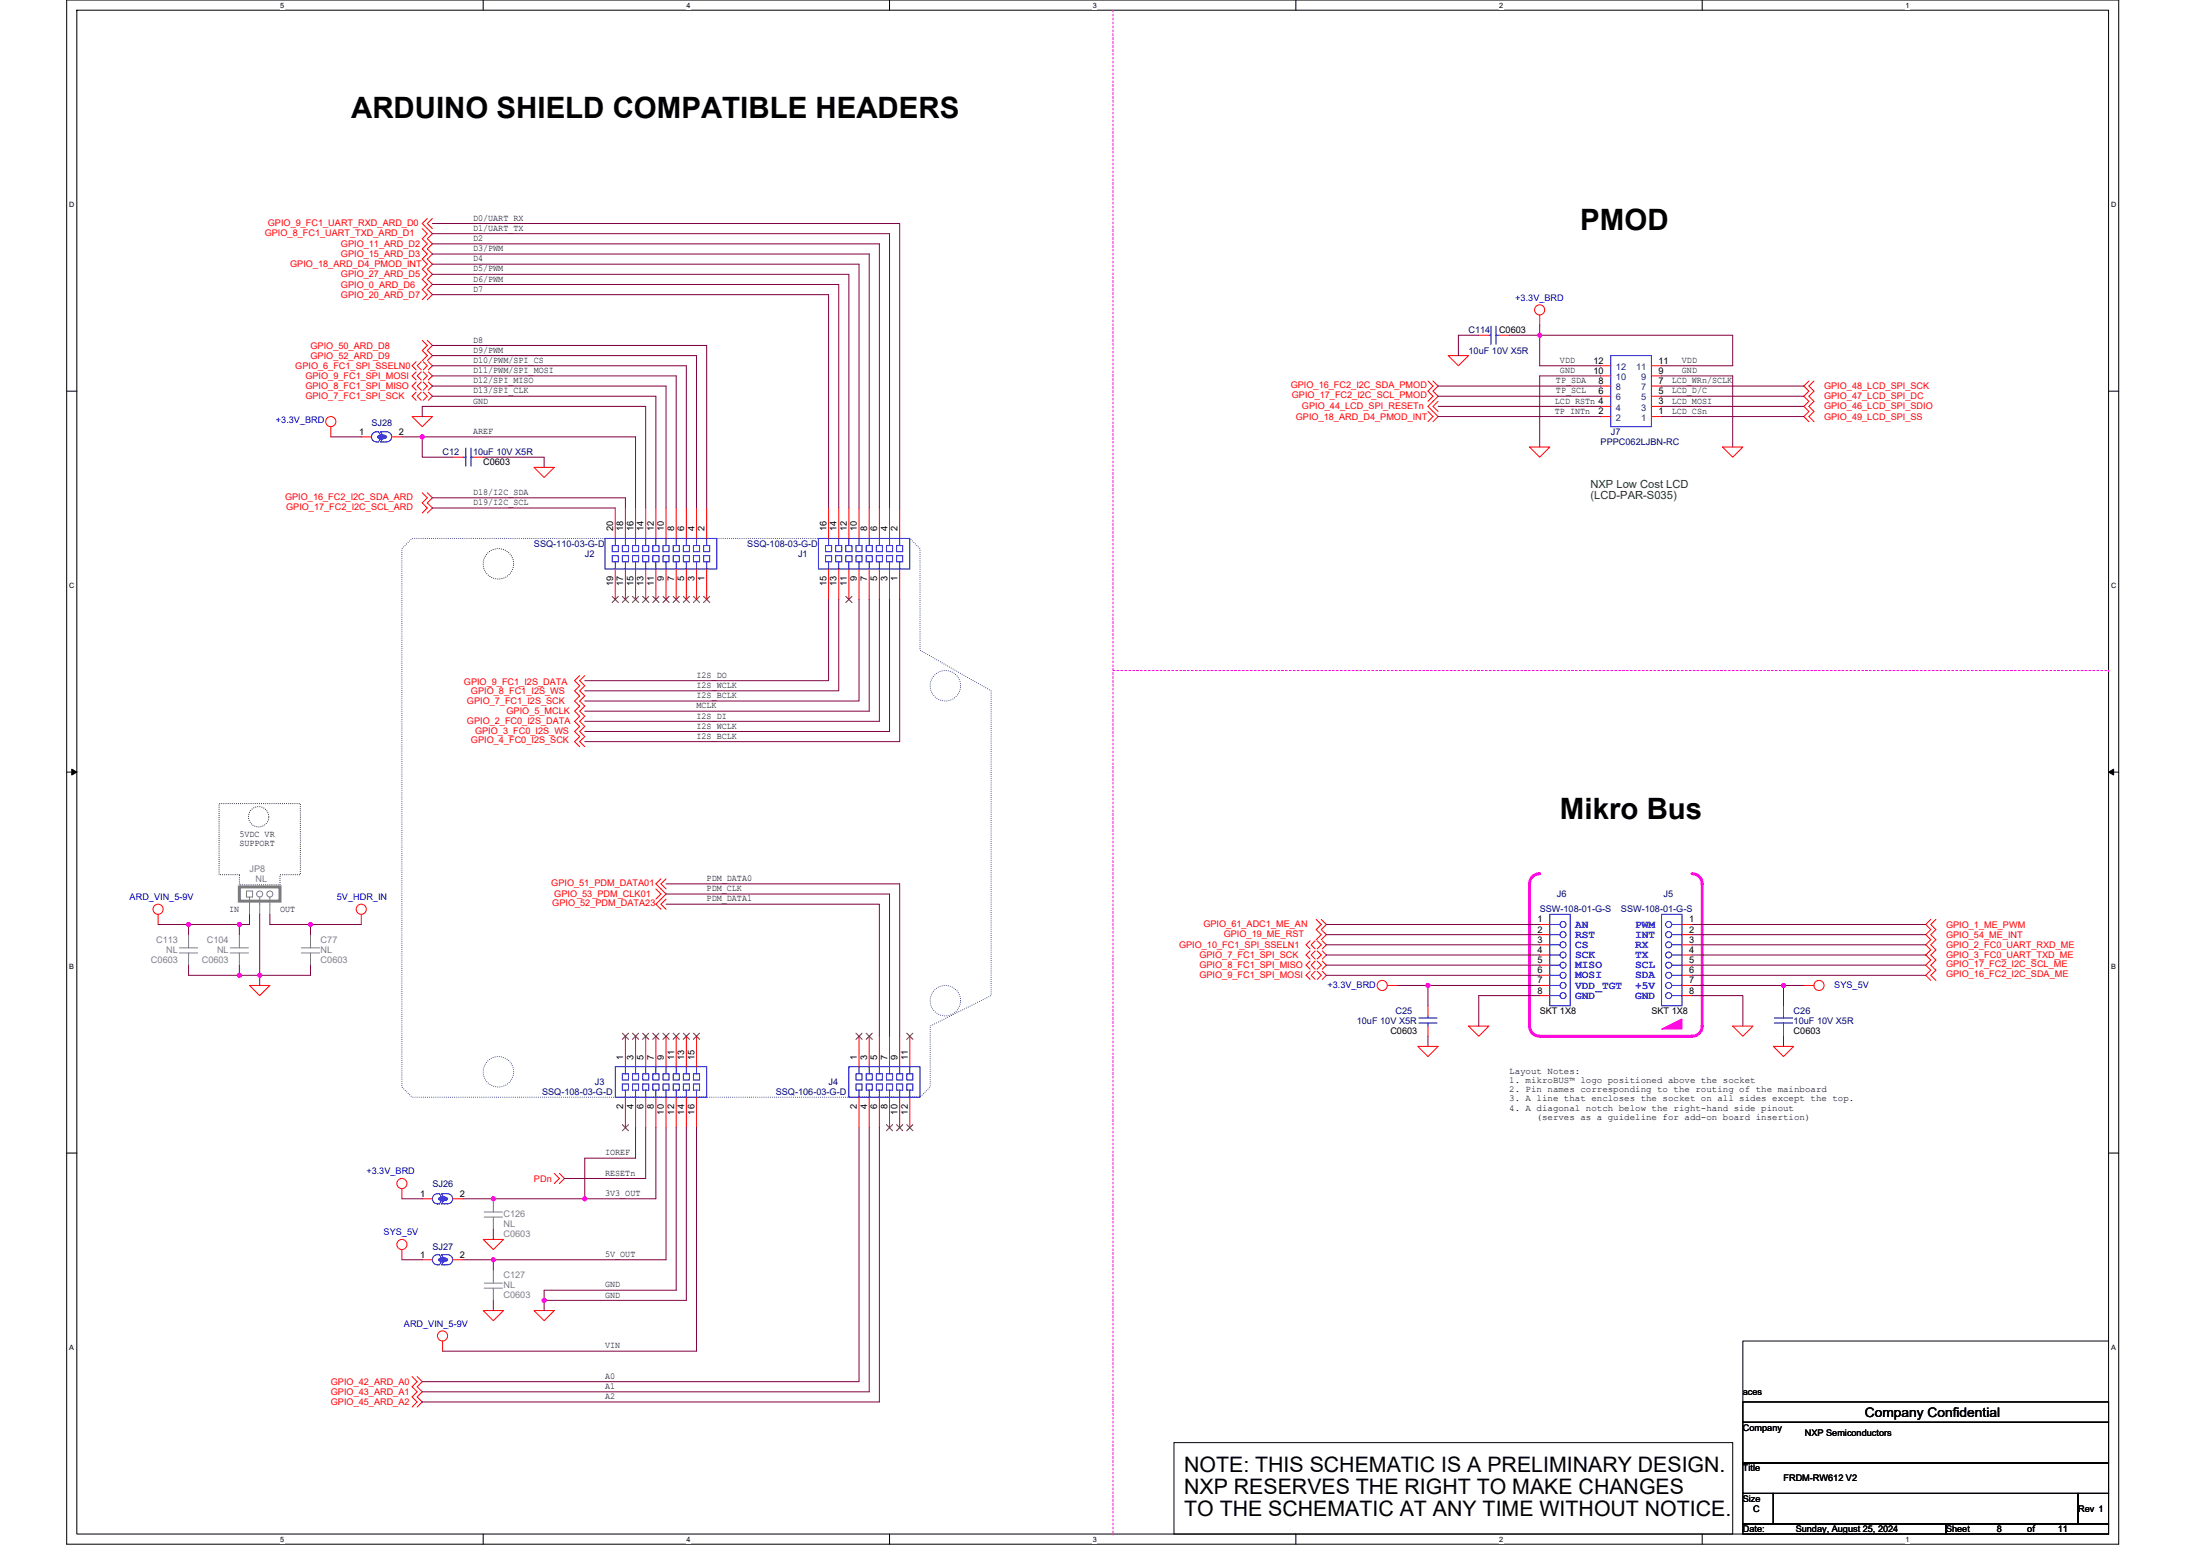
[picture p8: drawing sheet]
<svg xmlns="http://www.w3.org/2000/svg" width="594mm" height="420mm" viewBox="0 0 594 420" stroke-linecap="round" stroke-linejoin="round" font-family="sans-serif">
<path d="M18 0h554.1v417h-554.1zM20.7 2.8h548.7v411.4h-548.7z" fill="none" stroke="#000" stroke-width=".27"/>
<g fill="#fff">
<path d="M75.6 .3h1.1v2.2h-1.1z"/>
<path d="M75.6 414.5h1.1v2.2h-1.1z"/>
</g>
<path d="M130.5 0v2.8M130.5 414.2v2.8" fill="none" stroke="#000" stroke-width=".27"/>
<g fill="#fff">
<path d="M185.3 .3h1.1v2.2h-1.1z"/>
<path d="M185.3 414.5h1.1v2.2h-1.1z"/>
</g>
<path d="M240.2 0v2.8M240.2 414.2v2.8" fill="none" stroke="#000" stroke-width=".27"/>
<g fill="#fff">
<path d="M295.1 .3h1.1v2.2h-1.1z"/>
<path d="M295.1 414.5h1.1v2.2h-1.1z"/>
</g>
<path d="M349.9 0v2.8M349.9 414.2v2.8" fill="none" stroke="#000" stroke-width=".27"/>
<g fill="#fff">
<path d="M404.8 .3h1.1v2.2h-1.1z"/>
<path d="M404.8 414.5h1.1v2.2h-1.1z"/>
</g>
<path d="M459.7 0v2.8M459.7 414.2v2.8" fill="none" stroke="#000" stroke-width=".27"/>
<g fill="#fff">
<path d="M514.5 .3h1.1v2.2h-1.1z"/>
<path d="M514.5 414.5h1.1v2.2h-1.1z"/>
<path d="M18.7 54.2h1.4v2.2h-1.4z"/>
<path d="M570.1 54.2h1.4v2.2h-1.4z"/>
<path d="M18.7 157.1h1.4v2.1h-1.4z"/>
<path d="M570.1 157.1h1.4v2.1h-1.4z"/>
</g>
<path d="M18 105.6h2.7M569.4 105.6h2.7" fill="none" stroke="#000" stroke-width=".27"/>
<g fill="#fff">
<path d="M18.7 259.9h1.3v2.2h-1.3z"/>
<path d="M570.1 259.9h1.3v2.2h-1.3z"/>
</g>
<path d="M18 208.5h2.7M19.4 207.7l1.3 .8-1.3 .8zM569.4 208.5l1.4-.8v1.6zM569.4 208.5h2.7" fill="none" stroke="#000" stroke-width=".27"/>
<path d="M19.4 207.7l1.3 .8-1.3 .8zM569.4 208.5l1.4-.8v1.6z" fill="#000"/>
<g fill="#fff">
<path d="M18.7 362.8h1.3v2.2h-1.3z"/>
<path d="M570.1 362.8h1.3v2.2h-1.3z"/>
</g>
<path d="M18 311.4h2.7M569.4 311.4h2.7M470.6 378.6h98.8v5.5h-98.8zM569.4 362.1h-98.8v16.5M317 389.5h150.9v24.7h-150.9zM470.6 384.1h98.8v10.9h-98.8zM470.6 395h98.8v8.3h-98.8zM470.6 403.3h8.3v8.2h-8.3zM470.6 411.5h54.9v2.7h-54.9zM478.9 403.3h82.3v8.2h-82.3zM525.5 411.5h43.9v2.7h-43.9zM561.2 403.3h8.2v8.2h-8.2z" fill="none" stroke="#000" stroke-width=".27"/>
<path d="M300.5 2.8v411.4M300.5 181.1h268.9M569.4 181.1h.1M300.5 414.2h.1" fill="none" stroke="#f0f" stroke-width=".27" stroke-dasharray=".5 .5"/>
<path d="M456.9 235.9a2.75 2.75 0 0 1 2.8 2.8l-.1 38.4a2.76 2.76 0 0 1-2.7 2.7h-41.1a2.73 2.73 0 0 1-2.8-2.7v-38.4a2.72 2.72 0 0 1 2.8-2.8" fill="none" stroke="#f0f" stroke-width=".81"/>
<g fill="#f0f" stroke="#f0f" stroke-width=".27">
<path d="M448.7 277.9l5.5-2.7v2.7z" fill-rule="evenodd"/>
<circle cx="481.6" cy="266.1" r=".54"/>
<circle cx="385.6" cy="266.1" r=".54"/>
<circle cx="157.9" cy="323.7" r=".54"/>
<circle cx="70.1" cy="263.3" r=".54"/>
<circle cx="64.6" cy="263.3" r=".55"/>
<circle cx="64.6" cy="249.6" r=".55"/>
<circle cx="50.9" cy="249.6" r=".55"/>
<circle cx="83.8" cy="249.6" r=".54"/>
<circle cx="415.8" cy="90.5" r=".54"/>
<circle cx="146.9" cy="351.1" r=".54"/>
<circle cx="133.2" cy="340.2" r=".54"/>
<circle cx="133.2" cy="323.7" r=".54"/>
<circle cx="114" cy="118" r=".54"/>
</g>
<g fill="none" stroke="#000" stroke-width=".27" stroke-dasharray="0 .5">
<path d="M59.2 217h21.9v19.2h-5.5v2.7h-11v-2.7h-5.4z"/>
<circle cx="134.6" cy="152.3" r="4.1"/>
<circle cx="69.8" cy="220.6" r="2.74"/>
</g>
<g fill="none" stroke="#004080" stroke-width=".27" stroke-dasharray="0 .5">
<path d="M108.5 148.1l2.8-2.7h134.4l2.7 2.7v27.5l19.2 10.9v82.3l-16.4 8.3v16.4l-2.8 2.8h-137.1l-2.8-2.8z"/>
<circle cx="255.3" cy="185.2" r="4.1"/>
<circle cx="255.3" cy="270.2" r="4.1"/>
<circle cx="134.6" cy="289.4" r="4.1"/>
</g>
<g fill="none" stroke="#f00" stroke-width=".27">
<path d="M115.4 59l-1.4 1.4 2.8 2.7-1.4 1.4 1.4 1.3-1.4 1.4 1.4 1.4-1.4 1.4 1.4 1.3-1.4 1.4 1.4 1.4-1.4 1.3 1.4 1.4-1.4 1.4 1.4 1.4-1.4 1.3M116.8 59l-1.4 1.4 1.4 1.3M114 61.7l1.4 1.4-1.4 1.4 1.4 1.3-1.4 1.4 1.4 1.4-1.4 1.4 1.4 1.3-1.4 1.4 1.4 1.4-1.4 1.3 1.4 1.4-1.4 1.4 1.4 1.4-1.4 1.3M112.4 97.7l-1.1 1.1 1.1 1.1M113.7 97.7l-1.1 1.1 1.1 1.1M114 91.9l1.4 1.4-1.4 1.3 1.4 1.4-1.4 1.4M114.3 97.7l1.1 1.1-1.1 1.1M115.4 91.9l1.4 1.4-1.4 1.3 1.4 1.4-1.4 1.4M115.7 97.7l1.1 1.1-1.1 1.1M391.1 96h5.5l-2.8 2.8zM399.3 90.5h2.8M404.8 90.5h2.7"/>
<path d="M415.8 85v2.8M432.2 98.8h2.8M445.9 98.8h2.8M89.3 115.2v2.8M97.6 118h2.7M105.8 118h2.7M111.3 112.5h5.5l-2.8 2.7zM112.4 105.9l-1.1 1.1 1.1 1.1M112.4 103.2l-1.1 1 1.1 1.1M112.4 100.4l-1.1 1.1 1.1 1.1M113.7 105.9l-1.1 1.1 1.1 1.1M113.7 103.2l-1.1 1 1.1 1.1"/>
<path d="M113.7 100.4l-1.1 1.1 1.1 1.1M114.3 105.9l1.1 1.1-1.1 1.1M114.3 103.2l1.1 1-1.1 1.1M114.3 100.4l1.1 1.1-1.1 1.1M115.7 105.9l1.1 1.1-1.1 1.1M115.7 103.2l1.1 1-1.1 1.1M115.7 100.4l1.1 1.1-1.1 1.1M385.6 102.9l1.4 1.3-1.4 1.4 1.4 1.4-1.4 1.4M385.6 111.1l1.4 1.4-1.4 1.4M387 102.9l1.3 1.3-1.3 1.4 1.3 1.4-2.7 2.7 2.7 2.8-1.3 1.4M388.3 108.4l-1.3 1.3 1.3 1.4M432.2 112.5h2.8"/>
<path d="M432.2 109.7h2.8M432.2 107h2.8M432.2 104.2h2.8M432.2 101.5h2.8M445.9 112.5h2.8M445.9 109.7h2.8M445.9 107h2.8M445.9 104.2h2.8M445.9 101.5h2.8M488.5 102.9l-1.4 1.3 1.4 1.4-1.4 1.4 1.4 1.4-1.4 1.3 1.4 1.4-1.4 1.4 1.4 1.4M489.8 102.9l-1.3 1.3 1.3 1.4-1.3 1.4 1.3 1.4-1.3 1.3 1.3 1.4-1.3 1.4 1.3 1.4M114 133.1l1.4 1.3-1.4 1.4 1.4 1.4-1.4 1.3"/>
<path d="M115.4 133.1l1.4 1.3-1.4 1.4 1.4 1.4-1.4 1.3M122.2 123.5h2.8M127.7 123.5h2.8M144.2 126.2h5.5l-2.8 2.7zM166.1 137.2v8.2M168.9 137.2v8.2M171.6 137.2v8.2M174.4 137.2v8.2M177.1 137.2v8.2M179.9 137.2v8.2M182.6 137.2v8.2M185.3 137.2v8.2"/>
<path d="M188.1 137.2v8.2M190.8 137.2v8.2M223.7 137.2v8.2M226.5 137.2v8.2M229.2 137.2v8.2M232 137.2v8.2M234.7 137.2v8.2M237.5 137.2v8.2M240.2 137.2v8.2M242.9 137.2v8.2M413 120.7h5.5l-2.7 2.8zM465.1 120.7h5.5l-2.7 2.8z"/>
<path d="M166.1 153.6v8.3M168.9 153.6v8.3M171.6 153.6v8.3M174.4 153.6v8.3M177.1 153.6v8.3M179.9 153.6v8.3M182.6 153.6v8.3M185.3 153.6v8.3M188.1 153.6v8.3M190.8 153.6v8.3M223.7 153.6v8.3M226.5 153.6v8.3"/>
<path d="M229.2 153.6v8.3M232 153.6v8.3M234.7 153.6v8.3M237.5 153.6v8.3M240.2 153.6v8.3M242.9 153.6v8.3M156.5 182.4l-1.3 1.4 1.3 1.4-1.3 1.3 1.3 1.4-1.3 1.4 1.3 1.4-1.3 1.3 1.3 1.4-1.3 1.4 1.3 1.4-1.3 1.3 1.3 1.4-1.3 1.4 1.3 1.3M157.9 182.4l-1.4 1.4 1.4 1.4-1.4 1.3 1.4 1.4-1.4 1.4 1.4 1.4-1.4 1.3 1.4 1.4-1.4 1.4 1.4 1.4-1.4 1.3 1.4 1.4-1.4 1.4 1.4 1.3M178.5 237.3l-1.4 1.4 2.8 2.7-2.8 2.8 1.4 1.3M179.9 237.3l-1.4 1.4 1.4 1.3M42.7 246.9v2.7M97.6 246.9v2.7"/>
<path d="M177.1 240l1.4 1.4-1.4 1.4M179.9 242.8l-1.4 1.4 1.4 1.3M353.8 254l-1.1 1.1 1.1 1.1M353.8 259.5l-1.1 1.1 1.1 1.1M353.8 256.8l-1.1 1.1 1.1 1.1M355.1 254l-1.1 1.1 1.1 1.1M355.1 259.5l-1.1 1.1 1.1 1.1M355.1 256.8l-1.1 1.1 1.1 1.1M355.4 248.3l1.4 1.3-1.4 1.4 1.4 1.4-1.4 1.4M355.7 254l1.1 1.1-1.1 1.1M355.7 259.5l1.1 1.1-1.1 1.1M355.7 256.8l1.1 1.1-1.1 1.1"/>
<path d="M356.8 248.3l1.4 1.3-1.4 1.4 1.4 1.4-1.4 1.4M357.1 254l1.1 1.1-1.1 1.1M357.1 259.5l1.1 1.1-1.1 1.1M357.1 256.8l1.1 1.1-1.1 1.1M415.8 249.6h2.7M415.8 252.4h2.7M415.8 255.1h2.7M415.8 257.9h2.7M454.2 249.6h2.7M454.2 252.4h2.7M454.2 255.1h2.7M454.2 257.9h2.7"/>
<path d="M521.4 248.3l-1.4 1.3 1.4 1.4-1.4 1.4 1.4 1.4-1.4 1.3 1.4 1.4-1.4 1.4 1.4 1.3-1.4 1.4 1.4 1.4-1.4 1.4 1.4 1.3M522.8 248.3l-1.4 1.3 1.4 1.4-1.4 1.4 1.4 1.4-1.4 1.3 1.4 1.4-1.4 1.4 1.4 1.3-1.4 1.4 1.4 1.4-1.4 1.4 1.4 1.3M67.4 266.1h5.5l-2.8 2.7zM168.9 279.8v8.2M171.6 279.8v8.2M174.4 279.8v8.2M177.1 279.8v8.2M179.9 279.8v8.2M182.6 279.8v8.2M185.3 279.8v8.2M188.1 279.8v8.2M232 279.8v8.2"/>
<path d="M234.7 279.8v8.2M237.5 279.8v8.2M240.2 279.8v8.2M242.9 279.8v8.2M245.7 279.8v8.2M353.8 262.3l-1.1 1.1 1.1 1.1M355.1 262.3l-1.1 1.1 1.1 1.1M355.7 262.3l1.1 1.1-1.1 1.1M357.1 262.3l1.1 1.1-1.1 1.1M374.6 266.1h2.8M385.6 271.6v2.7M385.6 277.1v2.7"/>
<path d="M396.6 277.1h5.5l-2.8 2.7zM415.8 260.6h2.7M415.8 263.4h2.7M415.8 266.1h2.7M415.8 268.8h2.7M454.2 260.6h2.7M454.2 263.4h2.7M454.2 266.1h2.7M454.2 268.8h2.7M467.9 277.1h5.5l-2.8 2.7zM481.6 271.6v2.7M481.6 277.1v2.7"/>
<path d="M487.1 266.1h2.7M168.9 296.3v8.2M171.6 296.3v8.2M174.4 296.3v8.2M177.1 296.3v8.2M179.9 296.3v8.2M182.6 296.3v8.2M185.3 296.3v8.2M188.1 296.3v8.2M232 296.3v8.2M234.7 296.3v8.2M237.5 296.3v8.2"/>
<path d="M240.2 296.3v8.2M242.9 296.3v8.2M245.7 296.3v8.2M382.8 282.6h5.5l-2.7 2.7zM478.9 282.6h5.5l-2.8 2.7zM149.7 316.8l1.3 1.4-1.3 1.4M151 316.8l1.4 1.4-1.4 1.4M108.5 337.4v2.8M108.5 321v2.7M114 323.7h2.8M122.2 323.7h2.8M130.5 334.7h5.5l-2.8 2.7z"/>
<path d="M114 340.2h2.8M122.2 340.2h2.8M130.5 353.9h5.5l-2.8 2.7zM144.2 353.9h5.5l-2.8 2.7zM111.3 371.7l1.3 1.4-1.3 1.4 1.3 1.3-1.3 1.4 1.3 1.4-1.3 1.3M112.6 371.7l1.4 1.4-1.4 1.4 1.4 1.3-1.4 1.4 1.4 1.4-1.4 1.3M119.5 362.1v2.7"/>
<circle cx="415.8" cy="83.7" r="1.37"/>
<circle cx="89.3" cy="113.8" r="1.37"/>
<circle cx="42.7" cy="245.5" r="1.37"/>
<circle cx="97.5" cy="245.5" r="1.37"/>
<circle cx="373.2" cy="266.1" r="1.37"/>
<circle cx="491.2" cy="266.1" r="1.37"/>
<circle cx="108.5" cy="319.6" r="1.37"/>
<circle cx="108.5" cy="336" r="1.37"/>
<circle cx="119.5" cy="360.7" r="1.37"/>
</g>
<g fill="none" stroke="#00f" stroke-width=".27">
<path d="M402.1 90.5h.5M402.6 88.1v4.9M404 90.5h.8M404 88.1v4.9M435 96h10.9v19.2h-10.9zM100.9 116.9l1.3-.3 .8 1.4-.8 1.3a1.44 1.44 0 0 1-1.7-.6 1.44 1.44 0 0 1 .4-1.8zM102.8 116.6h1.6a1.37 1.37 0 0 1 1.4 1.4 1.37 1.37 0 0 1-1.4 1.3h-1.6l.8-1.3zM103 116.6h.1M103.3 119.3h.1M125 123.5h.8M125.8 121v4.9M127.2 123.5h.5"/>
<path d="M127.2 121v4.9M163.4 145.4h30.2v8.2h-30.2zM165.3 150.1h1.7v1.6h-1.7zM165.3 147.3h1.7v1.7h-1.7zM166.1 145.4v1.9M166.1 151.7v1.9M168.1 150.1h1.6v1.6h-1.6zM168.1 147.3h1.6v1.7h-1.6zM168.9 151.7v1.9M168.9 145.4v1.9M170.8 150.1h1.6v1.6h-1.6zM170.8 147.3h1.6v1.7h-1.6z"/>
<path d="M171.6 151.7v1.9M171.6 145.4v1.9M173.5 150.1h1.7v1.6h-1.7zM173.5 147.3h1.7v1.7h-1.7zM174.4 145.4v1.9M174.4 151.7v1.9M176.3 150.1h1.6v1.6h-1.6zM176.3 147.3h1.6v1.7h-1.6zM177.1 145.4v1.9M177.1 151.7v1.9M179 150.1h1.7v1.6h-1.7zM179 147.3h1.7v1.7h-1.7z"/>
<path d="M179.9 145.4v1.9M179.9 151.7v1.9M181.8 150.1h1.6v1.6h-1.6zM181.8 147.3h1.6v1.7h-1.6zM182.6 145.4v1.9M182.6 151.7v1.9M184.5 150.1h1.7v1.6h-1.7zM184.5 147.3h1.7v1.7h-1.7zM185.3 145.4v1.9M185.3 151.7v1.9M187.3 150.1h1.6v1.6h-1.6zM187.3 147.3h1.6v1.7h-1.6z"/>
<path d="M188.1 151.7v1.9M188.1 145.4v1.9M190 150.1h1.6v1.6h-1.6zM190 147.3h1.6v1.7h-1.6zM190.8 151.7v1.9M190.8 145.4v1.9M221 145.4h24.7v8.2h-24.7zM222.9 150.1h1.7v1.6h-1.7zM222.9 147.3h1.7v1.7h-1.7zM223.7 151.7v1.9M223.7 145.4v1.9M225.7 150.1h1.6v1.6h-1.6z"/>
<path d="M225.7 147.3h1.6v1.7h-1.6zM226.5 145.4v1.9M226.5 151.7v1.9M228.4 150.1h1.7v1.6h-1.7zM228.4 147.3h1.7v1.7h-1.7zM229.2 145.4v1.9M229.2 151.7v1.9M231.2 150.1h1.6v1.6h-1.6zM231.2 147.3h1.6v1.7h-1.6zM232 145.4v1.9M232 151.7v1.9M233.9 150.1h1.6v1.6h-1.6z"/>
<path d="M233.9 147.3h1.6v1.7h-1.6zM234.7 145.4v1.9M234.7 151.7v1.9M236.6 150.1h1.7v1.6h-1.7zM236.6 147.3h1.7v1.7h-1.7zM237.5 145.4v1.9M237.5 151.7v1.9M239.4 147.3h1.6v1.7h-1.6zM239.4 150.1h1.6v1.6h-1.6zM240.2 151.7v1.9M240.2 145.4v1.9M242.1 150.1h1.7v1.6h-1.7z"/>
<path d="M242.1 147.3h1.7v1.7h-1.7zM242.9 151.7v1.9M242.9 145.4v1.9M418.5 246.9h5.5v24.7h-5.5zM418.5 249.6h2.8M418.5 252.4h2.8M418.5 255.1h2.8M418.5 257.9h2.8M448.7 246.9h5.5v24.7h-5.5zM451.4 249.6h2.8M451.4 252.4h2.8M451.4 255.1h2.8"/>
<path d="M451.4 257.9h2.8M383.1 276.2h5M383.1 274.9h5M385.6 274.3v.6M385.6 276.2v.9M418.5 260.6h2.8M418.5 263.4h2.8M418.5 266.1h2.8M418.5 268.8h2.8M451.4 260.6h2.8M451.4 263.4h2.8M451.4 266.1h2.8"/>
<path d="M451.4 268.8h2.8M479.1 276.2h5M479.1 274.9h5M481.6 274.3v.6M481.6 276.2v.9M166.1 288h24.7v8.3h-24.7zM168.1 290h1.6v1.6h-1.6zM168.1 292.7h1.6v1.7h-1.6zM168.9 288v2M168.9 294.4v1.9M170.8 292.7h1.6v1.7h-1.6zM170.8 290h1.6v1.6h-1.6z"/>
<path d="M171.6 288v2M171.6 294.4v1.9M173.5 290h1.7v1.6h-1.7zM173.5 292.7h1.7v1.7h-1.7zM174.4 294.4v1.9M174.4 288v2M176.3 290h1.6v1.6h-1.6zM176.3 292.7h1.6v1.7h-1.6zM177.1 294.4v1.9M177.1 288v2M179 290h1.7v1.6h-1.7zM179 292.7h1.7v1.7h-1.7z"/>
<path d="M179.9 294.4v1.9M179.9 288v2M181.8 290h1.6v1.6h-1.6zM181.8 292.7h1.6v1.7h-1.6zM182.6 294.4v1.9M182.6 288v2M184.5 290h1.7v1.6h-1.7zM184.5 292.7h1.7v1.7h-1.7zM185.3 294.4v1.9M185.3 288v2M187.3 290h1.6v1.6h-1.6zM187.3 292.7h1.6v1.7h-1.6z"/>
<path d="M188.1 288v2M188.1 294.4v1.9M229.2 288h19.2v8.3h-19.2zM231.2 290h1.6v1.6h-1.6zM231.2 292.7h1.6v1.7h-1.6zM232 288v2M232 294.4v1.9M233.9 290h1.6v1.6h-1.6zM233.9 292.7h1.6v1.7h-1.6zM234.7 288v2M234.7 294.4v1.9M236.6 290h1.7v1.6h-1.7z"/>
<path d="M236.6 292.7h1.7v1.7h-1.7zM237.5 294.4v1.9M237.5 288v2M239.4 290h1.6v1.6h-1.6zM239.4 292.7h1.6v1.7h-1.6zM240.2 294.4v1.9M240.2 288v2M242.1 290h1.7v1.6h-1.7zM242.1 292.7h1.7v1.7h-1.7zM242.9 294.4v1.9M242.9 288v2M244.9 290h1.6v1.6h-1.6z"/>
<path d="M244.9 292.7h1.6v1.7h-1.6zM245.7 294.4v1.9M245.7 288v2M117.3 339.1l1.4-.3 .8 1.4-.8 1.3h-.6a1.37 1.37 0 0 1-1.3-.9 1.37 1.37 0 0 1 .5-1.5zM117.3 322.6l1.4-.3 .8 1.4-.8 1.4h-.6a1.37 1.37 0 0 1-1.3-1 1.37 1.37 0 0 1 .5-1.5zM119.5 338.8h.1M119.5 322.3h.1M119.8 325.1h.1M120.9 338.8a1.37 1.37 0 0 1 1.3 1.4 1.37 1.37 0 0 1-1.3 1.3M120.9 322.3a1.37 1.37 0 0 1 1.3 1.4 1.37 1.37 0 0 1-1.3 1.4M120.9 338.8h-1.7l.9 1.4-.9 1.3h1.7M120.9 322.3h-1.7l.9 1.4-.9 1.4h1.7"/>
<path d="M119.8 341.5h.1"/>
<circle cx="422.1" cy="249.6" r=".82"/>
<circle cx="422.1" cy="252.4" r=".82"/>
<circle cx="422.1" cy="255.1" r=".82"/>
<circle cx="422.1" cy="257.9" r=".82"/>
<circle cx="450.6" cy="249.6" r=".82"/>
<circle cx="450.6" cy="252.4" r=".82"/>
<circle cx="450.6" cy="255.1" r=".82"/>
<circle cx="450.6" cy="257.9" r=".82"/>
<circle cx="422.1" cy="263.3" r=".82"/>
<circle cx="422.1" cy="260.6" r=".82"/>
<circle cx="422.1" cy="266.1" r=".82"/>
<circle cx="422.1" cy="268.8" r=".82"/>
<circle cx="450.6" cy="260.6" r=".82"/>
<circle cx="450.6" cy="266.1" r=".82"/>
<circle cx="450.6" cy="263.3" r=".82"/>
<circle cx="450.6" cy="268.8" r=".82"/>
</g>
<g fill="#00f" stroke="#00f" stroke-width=".27">
<path d="M102 117.7l1.2-.3a1.14 1.14 0 0 1 1.2 .6 1.68 1.68 0 0 1-2.5 0z" fill-rule="evenodd"/>
<path d="M118.5 339.9l1.1-.3a1.12 1.12 0 0 1 1.3 .6 1.67 1.67 0 0 1-2.5 0z" fill-rule="evenodd"/>
<path d="M118.5 323.5l1.1-.3a1.12 1.12 0 0 1 1.3 .5 1.67 1.67 0 0 1-2.5 0z" fill-rule="evenodd"/>
</g>
<g fill="none" stroke="#808080" stroke-width=".27">
<path d="M48.5 255.9h4.9M48.5 257.3h4.9M50.9 257.3v3.3M50.9 252.4v3.5M62.2 255.9h4.9M62.2 257.3h4.9M64.6 252.4v3.5M64.6 257.3v3.3M66.6 240.6h1.6v1.6h-1.6zM67.4 242.2v4.7M70.1 242.2v4.7M72.9 242.2v4.7"/>
<path d="M81.4 255.9h4.9M81.4 257.3h4.9M83.8 257.3v3.3M83.8 252.4v3.5M130.8 327.3h4.9M130.8 328.6h4.9M133.2 328.6v3.3M133.2 323.7v3.6M130.8 346.5h4.9M130.8 347.8h4.9M133.2 347.8v3.3M133.2 342.9v3.6"/>
<circle cx="70.1" cy="241.4" r=".82"/>
<circle cx="72.9" cy="241.4" r=".82"/>
</g>
<g fill="none" stroke="#804000" stroke-width=".27">
<path d="M165.3 161l1.7 1.7M167 161l-1.7 1.7M168.1 161l1.6 1.7M169.7 161l-1.7 1.7M170.8 161l1.7 1.7M172.4 161l-1.6 1.7M173.5 161l1.7 1.7M175.2 161l-1.7 1.7M176.3 161l1.6 1.7M177.9 161l-1.6 1.7M179 161l1.7 1.7M180.7 161l-1.7 1.7"/>
<path d="M181.8 161l1.6 1.7M183.4 161l-1.6 1.7M184.5 161l1.7 1.7M186.2 161l-1.7 1.7M187.3 161l1.6 1.7M188.9 161l-1.7 1.7M190 161l1.7 1.7M191.6 161l-1.6 1.7M228.4 161l1.7 1.7M230.1 161l-1.7 1.7M168.1 279l1.6 1.6M169.7 279l-1.7 1.6"/>
<path d="M170.8 279l1.7 1.6M172.4 279l-1.6 1.6M173.5 279l1.7 1.6M175.2 279l-1.7 1.6M176.3 279l1.6 1.6M177.9 279l-1.6 1.6M179 279l1.7 1.6M180.7 279l-1.7 1.6M181.8 279l1.6 1.6M183.4 279l-1.6 1.6M184.5 279l1.7 1.6M186.2 279l-1.7 1.6"/>
<path d="M187.3 279l1.6 1.6M188.9 279l-1.7 1.6M231.1 279l1.7 1.6M232.8 279l-1.7 1.6M233.9 279l1.7 1.6M235.5 279l-1.6 1.6M244.9 279l1.6 1.6M246.5 279l-1.7 1.6M168.1 303.7l1.6 1.6M169.7 303.7l-1.7 1.6M239.4 303.7l1.6 1.6M241 303.7l-1.6 1.6"/>
<path d="M242.1 303.7l1.7 1.6M243.8 303.7l-1.7 1.6M244.9 303.7l1.6 1.6M246.5 303.7l-1.7 1.6"/>
</g>
<path d="M64.6 239.5h11v3.8h-11z" fill="none" stroke="#808080" stroke-width=".81"/>
<g fill="none" stroke="#800040" stroke-width=".27">
<path d="M116.8 76.8h109.7v60.4M116.8 79.6h106.9v57.6M116.8 68.6h117.9v68.6M116.8 74.1h112.4v63.1M116.8 63.1h123.4v74.1M116.8 65.8h120.7v71.4M116.8 71.3h115.2v65.9M116.8 60.4h126.1v76.8M116.8 96h71.3v41.2M116.8 93.3h74v43.9M116.8 98.8h68.5v38.4M399.3 90.5h-5.5v5.5"/>
<path d="M407.5 90.5h8.3M415.8 90.5h52.1v8.3h-19.2M415.8 87.8v2.7M415.8 90.5v8.3h16.4M89.3 118h8.3M108.5 118h5.5M114 118h57.6v19.2M114 118v5.5h8.2M114 112.5v-2.8h60.4v27.5M116.8 101.5h65.8v35.7M116.8 104.2h63.1v33M116.8 107h60.3v30.2"/>
<path d="M388.3 112.5h43.9M388.3 109.7h43.9M388.3 107h43.9M388.3 104.2h43.9M432.2 101.5h-16.4v19.2M448.7 101.5h19.2v19.2M448.7 112.5h38.4M448.7 109.7h38.4M448.7 107h38.4M448.7 104.2h38.4M116.8 134.4h52.1v2.8M116.8 137.2h49.3"/>
<path d="M130.5 123.5h16.4v2.7M223.7 161.9v21.9h-65.8M226.5 161.9v24.6h-68.6M232 161.9v27.4h-74.1M234.7 161.9v30.1h-76.8M237.5 161.9v32.9h-79.6M240.2 161.9v35.6h-82.3M242.9 161.9v38.4h-85M179.9 238.7h63v41.1M42.7 249.6h8.2M50.9 249.6v2.8M50.9 249.6h13.7"/>
<path d="M64.6 249.6v2.8M67.4 246.9v2.7h-2.8M70.1 246.9v16.5M72.9 246.9v2.7h10.9M83.8 249.6v2.8M83.8 249.6h13.8M179.9 244.2h57.6v35.6M179.9 241.4h60.3v38.4M358.2 249.6h57.6M358.2 252.4h57.6M358.2 255.1h57.6M358.2 257.9h57.6"/>
<path d="M456.9 249.6h63.1M456.9 252.4h63.1M456.9 255.1h63.1M456.9 257.9h63.1M50.9 260.6v2.8h13.7M64.6 263.4h5.5M64.6 260.6v2.8M70.1 263.4v2.7M83.8 260.6v2.8h-13.7M358.2 260.6h57.6M358.2 263.4h57.6M377.4 266.1h8.2"/>
<path d="M385.6 266.1v5.5M385.6 279.8v2.8M385.6 266.1h30.2M415.8 268.8h-16.5v8.3M456.9 260.6h63.1M456.9 263.4h63.1M456.9 266.1h24.7M456.9 268.8h13.7v8.3M481.6 266.1v5.5M481.6 279.8v2.8M481.6 266.1h5.5M171.6 304.5v8.2h-13.7v11"/>
<path d="M174.4 304.5v13.7h-22M177.1 304.5v19.2h-19.2M179.9 304.5v35.7h-46.7v2.7M182.6 304.5v43.9h-35.7v2.7M185.3 304.5v46.6h-38.4M188.1 304.5v60.3h-68.6M232 304.5v68.6h-118M234.7 304.5v71.3h-120.7M237.5 304.5v74.1h-123.5M108.5 323.7h5.5M125 323.7h32.9M133.2 331.9v2.8"/>
<path d="M108.5 340.2h5.5M125 340.2h8.2M133.2 351.1v2.8M146.9 351.1v2.8"/>
</g>
<g font-size="7.9">
<text x="94.8" y="31.9">ARDUINO SHIELD COMPATIBLE HEADERS</text>
<text x="426.7" y="62.1">PMOD</text>
<text x="421.3" y="221.2">Mikro Bus</text>
</g>
<g font-size="5.8">
<text x="319.8" y="397.5">NOTE: THIS SCHEMATIC IS A PRELIMINARY DESIGN.</text>
<text x="319.8" y="403.4">NXP RESERVES THE RIGHT TO MAKE CHANGES</text>
<text x="319.8" y="409.4">TO THE SCHEMATIC AT ANY TIME WITHOUT NOTICE.</text>
</g>
<text font-size="3.6" x="503.5" y="382.6">Company Confidential</text>
<g font-size="3" fill="#008000">
<text x="429.5" y="131.7">NXP Low Cost LCD</text>
<text x="429.5" y="134.8">(LCD-PAR-S035)</text>
</g>
<g font-size="3" fill="#00f">
<text x="425.4" y="250.5">AN</text>
<text x="441.6" y="250.5">PWM</text>
<text x="425.4" y="253.2">RST</text>
<text x="425.4" y="256">CS</text>
<text x="441.6" y="253.2">INT</text>
<text x="441.6" y="256">RX</text>
<text x="425.4" y="258.7">SCK</text>
<text x="425.4" y="261.5">MISO</text>
<text x="441.6" y="258.7">TX</text>
<text x="441.6" y="261.5">SCL</text>
<text x="425.4" y="264.2">MOSI</text>
<text x="425.4" y="267">VDD_TGT</text>
<text x="425.4" y="269.7">GND</text>
<text x="441.6" y="267">+5V</text>
<text x="441.6" y="264.2">SDA</text>
<text x="441.6" y="269.7">GND</text>
</g>
<g font-size="2.5">
<text x="127.7" y="59.6">D0/UART_RX</text>
<text x="127.7" y="65.1">D2</text>
<text x="127.7" y="62.3">D1/UART_TX</text>
<text x="127.7" y="67.8">D3/PWM</text>
<text x="127.7" y="70.6">D4</text>
<text x="127.7" y="76.1">D6/PWM</text>
<text x="127.7" y="73.3">D5/PWM</text>
<text x="127.7" y="78.8">D7</text>
<text x="127.7" y="92.5">D8</text>
<text x="127.7" y="95.3">D9/PWM</text>
<text x="404.8" y="90">C0603</text>
<text x="127.7" y="100.7">D11/PWM/SPI_MOSI</text>
<text x="127.7" y="98">D10/PWM/SPI_CS</text>
<text x="421.3" y="98">VDD</text>
<text x="421.3" y="100.7">GND</text>
<text x="430.3" y="100.9">10</text>
<text x="430.3" y="98.2">12</text>
<text x="447.9" y="100.9">9</text>
<text x="447.9" y="98.2">11</text>
<text x="454.2" y="98">VDD</text>
<text x="454.2" y="100.7">GND</text>
<text x="127.7" y="103.5">D12/SPI_MISO</text>
<text x="127.7" y="106.2">D13/SPI_CLK</text>
<text x="420.2" y="106.2">TP_SCL</text>
<text x="420.2" y="103.5">TP_SDA</text>
<text x="431.7" y="106.4">6</text>
<text x="431.7" y="103.7">8</text>
<text x="447.9" y="106.4">5</text>
<text x="447.9" y="103.7">7</text>
<text x="451.4" y="103.5">LCD_WRn/SCLK</text>
<text x="451.4" y="106.2">LCD_D/C</text>
<text x="127.7" y="109">GND</text>
<text x="419.9" y="111.7">TP_INTn</text>
<text x="419.9" y="109">LCD_RSTn 4</text>
<text x="431.7" y="111.9">2</text>
<text x="447.9" y="111.9">1</text>
<text x="447.9" y="109.2">3</text>
<text x="451.4" y="111.7">LCD_CSn</text>
<text x="451.4" y="109">LCD_MOSI</text>
<text x="97" y="117.4">1</text>
<text x="107.7" y="117.4">2</text>
<text x="127.7" y="117.2">AREF</text>
<text x="130.5" y="125.7">C0603</text>
<text x="127.7" y="133.7">D18/I2C_SDA</text>
<text x="127.7" y="136.4">D19/I2C_SCL</text>
<text x="165.6" y="143.5" transform="rotate(-90 165.6 143.5)">20</text>
<text x="168.3" y="143.5" transform="rotate(-90 168.3 143.5)">18</text>
<text x="171.1" y="143.5" transform="rotate(-90 171.1 143.5)">16</text>
<text x="173.8" y="143.5" transform="rotate(-90 173.8 143.5)">14</text>
<text x="176.5" y="143.5" transform="rotate(-90 176.5 143.5)">12</text>
<text x="179.3" y="143.5" transform="rotate(-90 179.3 143.5)">10</text>
<text x="182" y="143.5" transform="rotate(-90 182 143.5)">8</text>
<text x="184.8" y="143.5" transform="rotate(-90 184.8 143.5)">6</text>
<text x="187.5" y="143.5" transform="rotate(-90 187.5 143.5)">4</text>
<text x="190.3" y="143.5" transform="rotate(-90 190.3 143.5)">2</text>
<text x="223.2" y="143.5" transform="rotate(-90 223.2 143.5)">16</text>
<text x="225.9" y="143.5" transform="rotate(-90 225.9 143.5)">14</text>
<text x="228.7" y="143.5" transform="rotate(-90 228.7 143.5)">12</text>
<text x="231.4" y="143.5" transform="rotate(-90 231.4 143.5)">10</text>
<text x="234.2" y="143.5" transform="rotate(-90 234.2 143.5)">8</text>
<text x="236.9" y="143.5" transform="rotate(-90 236.9 143.5)">6</text>
<text x="239.6" y="143.5" transform="rotate(-90 239.6 143.5)">4</text>
<text x="242.4" y="143.5" transform="rotate(-90 242.4 143.5)">2</text>
<text x="165.6" y="158.3" transform="rotate(-90 165.6 158.3)">19</text>
<text x="168.3" y="158.3" transform="rotate(-90 168.3 158.3)">17</text>
<text x="171.1" y="158.3" transform="rotate(-90 171.1 158.3)">15</text>
<text x="173.8" y="158.3" transform="rotate(-90 173.8 158.3)">13</text>
<text x="176.5" y="158.3" transform="rotate(-90 176.5 158.3)">11</text>
<text x="179.3" y="156.9" transform="rotate(-90 179.3 156.9)">9</text>
<text x="182" y="156.9" transform="rotate(-90 182 156.9)">7</text>
<text x="184.8" y="156.9" transform="rotate(-90 184.8 156.9)">5</text>
<text x="187.5" y="156.9" transform="rotate(-90 187.5 156.9)">3</text>
<text x="190.3" y="156.9" transform="rotate(-90 190.3 156.9)">1</text>
<text x="223.2" y="158.3" transform="rotate(-90 223.2 158.3)">15</text>
<text x="225.9" y="158.3" transform="rotate(-90 225.9 158.3)">13</text>
<text x="228.7" y="158.3" transform="rotate(-90 228.7 158.3)">11</text>
<text x="231.4" y="156.9" transform="rotate(-90 231.4 156.9)">9</text>
<text x="234.2" y="156.9" transform="rotate(-90 234.2 156.9)">7</text>
<text x="236.9" y="156.9" transform="rotate(-90 236.9 156.9)">5</text>
<text x="239.6" y="156.9" transform="rotate(-90 239.6 156.9)">3</text>
<text x="242.4" y="156.9" transform="rotate(-90 242.4 156.9)">1</text>
<text x="188.1" y="183">I2S_DO</text>
<text x="188.1" y="185.8">I2S_WCLK</text>
<text x="188.1" y="191.3">MCLK</text>
<text x="188.1" y="188.5">I2S_BCLK</text>
<text x="188.1" y="194">I2S_DI</text>
<text x="188.1" y="196.8">I2S_WCLK</text>
<text x="188.1" y="199.5">I2S_BCLK</text>
<text x="64.6" y="226.1">5VDC VR</text>
<text x="64.6" y="228.6">SUPPORT</text>
<text x="190.8" y="237.9">PDM_DATA0</text>
<text x="190.8" y="240.6">PDM_CLK</text>
<text x="190.8" y="243.4">PDM_DATA1</text>
<text x="61.9" y="246.1">IN</text>
<text x="75.6" y="246.1">OUT</text>
<text x="415.2" y="249.1">1</text>
<text x="415.2" y="251.8">2</text>
<text x="456.1" y="249.1">1</text>
<text x="456.1" y="251.8">2</text>
<text x="415.2" y="254.6">3</text>
<text x="415.2" y="257.3">4</text>
<text x="456.1" y="254.6">3</text>
<text x="456.1" y="257.3">4</text>
<text x="415.2" y="260.1">5</text>
<text x="415.2" y="262.8">6</text>
<text x="456.1" y="260.1">5</text>
<text x="456.1" y="262.8">6</text>
<text x="415.2" y="265.5">7</text>
<text x="415.2" y="268.3">8</text>
<text x="456.1" y="265.5">7</text>
<text x="456.1" y="268.3">8</text>
<text x="415.8" y="273.8">SKT 1X8</text>
<text x="445.9" y="273.8">SKT 1X8</text>
<text x="375.4" y="279.3">C0603</text>
<text x="484.4" y="279.3">C0603</text>
<text x="168.3" y="286.1" transform="rotate(-90 168.3 286.1)">1</text>
<text x="171.1" y="286.1" transform="rotate(-90 171.1 286.1)">3</text>
<text x="173.8" y="286.1" transform="rotate(-90 173.8 286.1)">5</text>
<text x="176.5" y="286.1" transform="rotate(-90 176.5 286.1)">7</text>
<text x="179.3" y="286.1" transform="rotate(-90 179.3 286.1)">9</text>
<text x="182" y="286.1" transform="rotate(-90 182 286.1)">11</text>
<text x="184.8" y="286.1" transform="rotate(-90 184.8 286.1)">13</text>
<text x="187.5" y="286.1" transform="rotate(-90 187.5 286.1)">15</text>
<text x="231.4" y="286.1" transform="rotate(-90 231.4 286.1)">1</text>
<text x="234.2" y="286.1" transform="rotate(-90 234.2 286.1)">3</text>
<text x="236.9" y="286.1" transform="rotate(-90 236.9 286.1)">5</text>
<text x="239.6" y="286.1" transform="rotate(-90 239.6 286.1)">7</text>
<text x="242.4" y="286.1" transform="rotate(-90 242.4 286.1)">9</text>
<text x="245.1" y="286.1" transform="rotate(-90 245.1 286.1)">11</text>
<text x="407.5" y="290">Layout Notes:</text>
<text x="407.5" y="292.5">1. mikroBUS™ logo positioned above the socket</text>
<text x="168.3" y="299.6" transform="rotate(-90 168.3 299.6)">2</text>
<text x="171.1" y="299.6" transform="rotate(-90 171.1 299.6)">4</text>
<text x="173.8" y="299.6" transform="rotate(-90 173.8 299.6)">6</text>
<text x="176.5" y="299.6" transform="rotate(-90 176.5 299.6)">8</text>
<text x="231.4" y="299.6" transform="rotate(-90 231.4 299.6)">2</text>
<text x="234.2" y="299.6" transform="rotate(-90 234.2 299.6)">4</text>
<text x="236.9" y="299.6" transform="rotate(-90 236.9 299.6)">6</text>
<text x="239.6" y="299.6" transform="rotate(-90 239.6 299.6)">8</text>
<text x="407.5" y="295">2. Pin names corresponding to the routing of the mainboard</text>
<text x="407.5" y="297.4">3. A line that encloses the socket on all sides except the top.</text>
<text x="407.5" y="299.9">4. A diagonal notch below the right-hand side pinout</text>
<text x="179.3" y="301" transform="rotate(-90 179.3 301)">10</text>
<text x="182" y="301" transform="rotate(-90 182 301)">12</text>
<text x="184.8" y="301" transform="rotate(-90 184.8 301)">14</text>
<text x="187.5" y="301" transform="rotate(-90 187.5 301)">16</text>
<text x="242.4" y="301" transform="rotate(-90 242.4 301)">10</text>
<text x="245.1" y="301" transform="rotate(-90 245.1 301)">12</text>
<text x="414.9" y="302.4">(serves as a guideline for add-on board insertion)</text>
<text x="163.4" y="312">IOREF</text>
<text x="163.4" y="317.5">RESETn</text>
<text x="113.5" y="323.1">1</text>
<text x="124.2" y="323.1">2</text>
<text x="163.4" y="322.9">3V3_OUT</text>
<text x="113.5" y="339.6">1</text>
<text x="124.2" y="339.6">2</text>
<text x="163.4" y="339.4">5V_OUT</text>
<text x="163.4" y="347.6">GND</text>
<text x="163.4" y="350.4">GND</text>
<text x="163.4" y="364.1">VIN</text>
<text x="163.4" y="375.1">A1</text>
<text x="163.4" y="377.8">A2</text>
<text x="163.4" y="372.3">A0</text>
<text x="470.6" y="376.7">aces</text>
<text x="470.6" y="386.3">Company</text>
<text x="487.4" y="387.6">NXP Semiconductors</text>
<text x="470.6" y="397.2">Title</text>
<text x="481.6" y="400">FRDM-RW612 V2</text>
<text x="470.6" y="405.5">Size</text>
<text x="470.6" y="413.7">Date:</text>
<text x="473.4" y="408.2">C</text>
<text x="484.9" y="413.7">Sunday, August 25, 2024</text>
<text x="525.5" y="413.7">Sheet</text>
<text x="539.2" y="413.7">8</text>
<text x="547.4" y="413.7">of</text>
<text x="555.7" y="413.7">11</text>
<text x="561.2" y="408.2">Rev 1</text>
</g>
<g font-size="2.5" fill="#f00">
<text x="71.5" y="63.7">GPIO_8_FC1_UART_TXD_ARD_D1</text>
<text x="72.3" y="60.9">GPIO_9_FC1_UART_RXD_ARD_D0</text>
<text x="92.1" y="66.7">GPIO_11_ARD_D2</text>
<text x="92.1" y="69.4">GPIO_15_ARD_D3</text>
<text x="78.4" y="72.2">GPIO_18_ARD_D4_PMOD_INT</text>
<text x="92.1" y="74.9">GPIO_27_ARD_D5</text>
<text x="92.1" y="77.7">GPIO_0_ARD_D6</text>
<text x="92.1" y="80.4">GPIO_20_ARD_D7</text>
<text x="83.8" y="94.1">GPIO_50_ARD_D8</text>
<text x="79.7" y="99.6">GPIO_6_FC1_SPI_SSELN0</text>
<text x="83.8" y="96.9">GPIO_52_ARD_D9</text>
<text x="82.5" y="107.8">GPIO_7_FC1_SPI_SCK</text>
<text x="82.5" y="105.1">GPIO_8_FC1_SPI_MISO</text>
<text x="82.5" y="102.4">GPIO_9_FC1_SPI_MOSI</text>
<text x="348.6" y="104.8">GPIO_16_FC2_I2C_SDA_PMOD</text>
<text x="348.8" y="107.6">GPIO_17_FC2_I2C_SCL_PMOD</text>
<text x="492.6" y="107.8">GPIO_47_LCD_SPI_DC</text>
<text x="492.6" y="105.1">GPIO_48_LCD_SPI_SCK</text>
<text x="349.9" y="113.3">GPIO_18_ARD_D4_PMOD_INT</text>
<text x="351.6" y="110.6">GPIO_44_LCD_SPI_RESETn</text>
<text x="492.6" y="113.3">GPIO_49_LCD_SPI_SS</text>
<text x="492.6" y="110.6">GPIO_46_LCD_SPI_SDIO</text>
<text x="77" y="135">GPIO_16_FC2_I2C_SDA_ARD</text>
<text x="77.3" y="137.7">GPIO_17_FC2_I2C_SCL_ARD</text>
<text x="125.3" y="184.9">GPIO_9_FC1_I2S_DATA</text>
<text x="126.1" y="190.1">GPIO_7_FC1_I2S_SCK</text>
<text x="127.2" y="187.4">GPIO_8_FC1_I2S_WS</text>
<text x="126.1" y="195.6">GPIO_2_FC0_I2S_DATA</text>
<text x="136.8" y="192.9">GPIO_5_MCLK</text>
<text x="127.2" y="200.6">GPIO_4_FC0_I2S_SCK</text>
<text x="128.3" y="198.1">GPIO_3_FC0_I2S_WS</text>
<text x="148.9" y="239.2">GPIO_51_PDM_DATA01</text>
<text x="149.1" y="244.7">GPIO_52_PDM_DATA23</text>
<text x="149.7" y="242.3">GPIO_53_PDM_CLK01</text>
<text x="325" y="250.2">GPIO_61_ADC1_ME_AN</text>
<text x="525.5" y="250.5">GPIO_1_ME_PWM</text>
<text x="318.4" y="256">GPIO_10_FC1_SPI_SSELN1</text>
<text x="330.5" y="253">GPIO_19_ME_RST</text>
<text x="525.5" y="253.2">GPIO_54_ME_INT</text>
<text x="525.5" y="256">GPIO_2_FC0_UART_RXD_ME</text>
<text x="323.9" y="261.5">GPIO_8_FC1_SPI_MISO</text>
<text x="323.9" y="258.7">GPIO_7_FC1_SPI_SCK</text>
<text x="525.5" y="261.2">GPIO_17_FC2_I2C_SCL_ME</text>
<text x="525.5" y="263.9">GPIO_16_FC2_I2C_SDA_ME</text>
<text x="525.5" y="258.7">GPIO_3_FC0_UART_TXD_ME</text>
<text x="323.9" y="264.2">GPIO_9_FC1_SPI_MOSI</text>
<text x="144.2" y="319.1">PDn</text>
<text x="89.3" y="373.9">GPIO_42_ARD_A0</text>
<text x="89.3" y="376.7">GPIO_43_ARD_A1</text>
<text x="89.3" y="379.4">GPIO_45_ARD_A2</text>
</g>
<g font-size="2.5" fill="#00f">
<text x="409.2" y="81.2">+3.3V_BRD</text>
<text x="74.5" y="114.1">+3.3V_BRD</text>
<text x="35" y="243.1">ARD_VIN_5-9V</text>
<text x="91" y="243.1">5V_HDR_IN</text>
<text x="358.4" y="266.7">+3.3V_BRD</text>
<text x="495.3" y="266.7">SYS_5V</text>
<text x="98.9" y="317.1">+3.3V_BRD</text>
<text x="103.6" y="333.6">SYS_5V</text>
<text x="109.1" y="358.3">ARD_VIN_5-9V</text>
</g>
<g font-size="2.5" fill="#000080">
<text x="396.6" y="90">C114</text>
<text x="396.6" y="95.5">10uF 10V X5R</text>
<text x="100.3" y="115">SJ28</text>
<text x="435" y="117.4">J7</text>
<text x="119.5" y="122.9">C12</text>
<text x="127.7" y="122.9">10uF 10V X5R</text>
<text x="432.2" y="120.2">PPPC062LJBN-RC</text>
<text x="144.2" y="147.6">SSQ-110-03-G-D</text>
<text x="201.8" y="147.6">SSQ-108-03-G-D</text>
<text x="157.9" y="150.4">J2</text>
<text x="215.5" y="150.4">J1</text>
<text x="420.4" y="242.3">J6</text>
<text x="449.2" y="242.3">J5</text>
<text x="415.8" y="246.4">SSW-108-01-G-S</text>
<text x="437.7" y="246.4">SSW-108-01-G-S</text>
<text x="376.8" y="273.8">C25</text>
<text x="484.4" y="273.8">C26</text>
<text x="366.4" y="276.5">10uF 10V X5R</text>
<text x="484.4" y="276.5">10uF 10V X5R</text>
<text x="160.6" y="293">J3</text>
<text x="223.7" y="293">J4</text>
<text x="146.4" y="295.7">SSQ-108-03-G-D</text>
<text x="209.5" y="295.7">SSQ-106-03-G-D</text>
<text x="116.8" y="320.4">SJ26</text>
<text x="116.8" y="337.4">SJ27</text>
</g>
<g font-size="2.5" fill="#004080">
<text x="436.3" y="99.9">12</text>
<text x="441.8" y="99.9">11</text>
<text x="436.3" y="105.4">8</text>
<text x="436.3" y="102.6">10</text>
<text x="443.2" y="105.4">7</text>
<text x="443.2" y="102.6">9</text>
<text x="436.3" y="113.6">2</text>
<text x="436.3" y="110.8">4</text>
<text x="436.3" y="108.1">6</text>
<text x="443.2" y="113.6">1</text>
<text x="443.2" y="110.8">3</text>
<text x="443.2" y="108.1">5</text>
</g>
<g font-size="2.5" fill="#808080">
<text x="67.4" y="235.4">JP8</text>
<text x="69" y="238.1">NL</text>
<text x="42.1" y="254.6">C113</text>
<text x="44.9" y="257.3">NL</text>
<text x="55.9" y="254.6">C104</text>
<text x="58.6" y="257.3">NL</text>
<text x="86.6" y="254.6">C77</text>
<text x="86.6" y="257.3">NL</text>
<text x="40.8" y="260.1">C0603</text>
<text x="54.5" y="260.1">C0603</text>
<text x="86.6" y="260.1">C0603</text>
<text x="136" y="328.7">C126</text>
<text x="136" y="331.4">NL</text>
<text x="136" y="334.1">C0603</text>
<text x="136" y="345.1">C127</text>
<text x="136" y="347.9">NL</text>
<text x="136" y="350.6">C0603</text>
</g>
<g font-size="2">
<text x="75.6" y="2.1">5</text>
<text x="185.3" y="2.1">4</text>
<text x="295.1" y="2.1">3</text>
<text x="404.8" y="2.1">2</text>
<text x="514.5" y="2.1">1</text>
<text x="18.7" y="55.9">D</text>
<text x="570.1" y="55.9">D</text>
<text x="18.7" y="158.8">C</text>
<text x="570.1" y="158.8">C</text>
<text x="18.7" y="261.7">B</text>
<text x="570.1" y="261.7">B</text>
<text x="18.7" y="364.6">A</text>
<text x="570.1" y="364.6">A</text>
<text x="75.6" y="416.3">5</text>
<text x="185.3" y="416.3">4</text>
<text x="295.1" y="416.3">3</text>
<text x="404.8" y="416.3">2</text>
<text x="514.5" y="416.3">1</text>
</g>
</svg>
